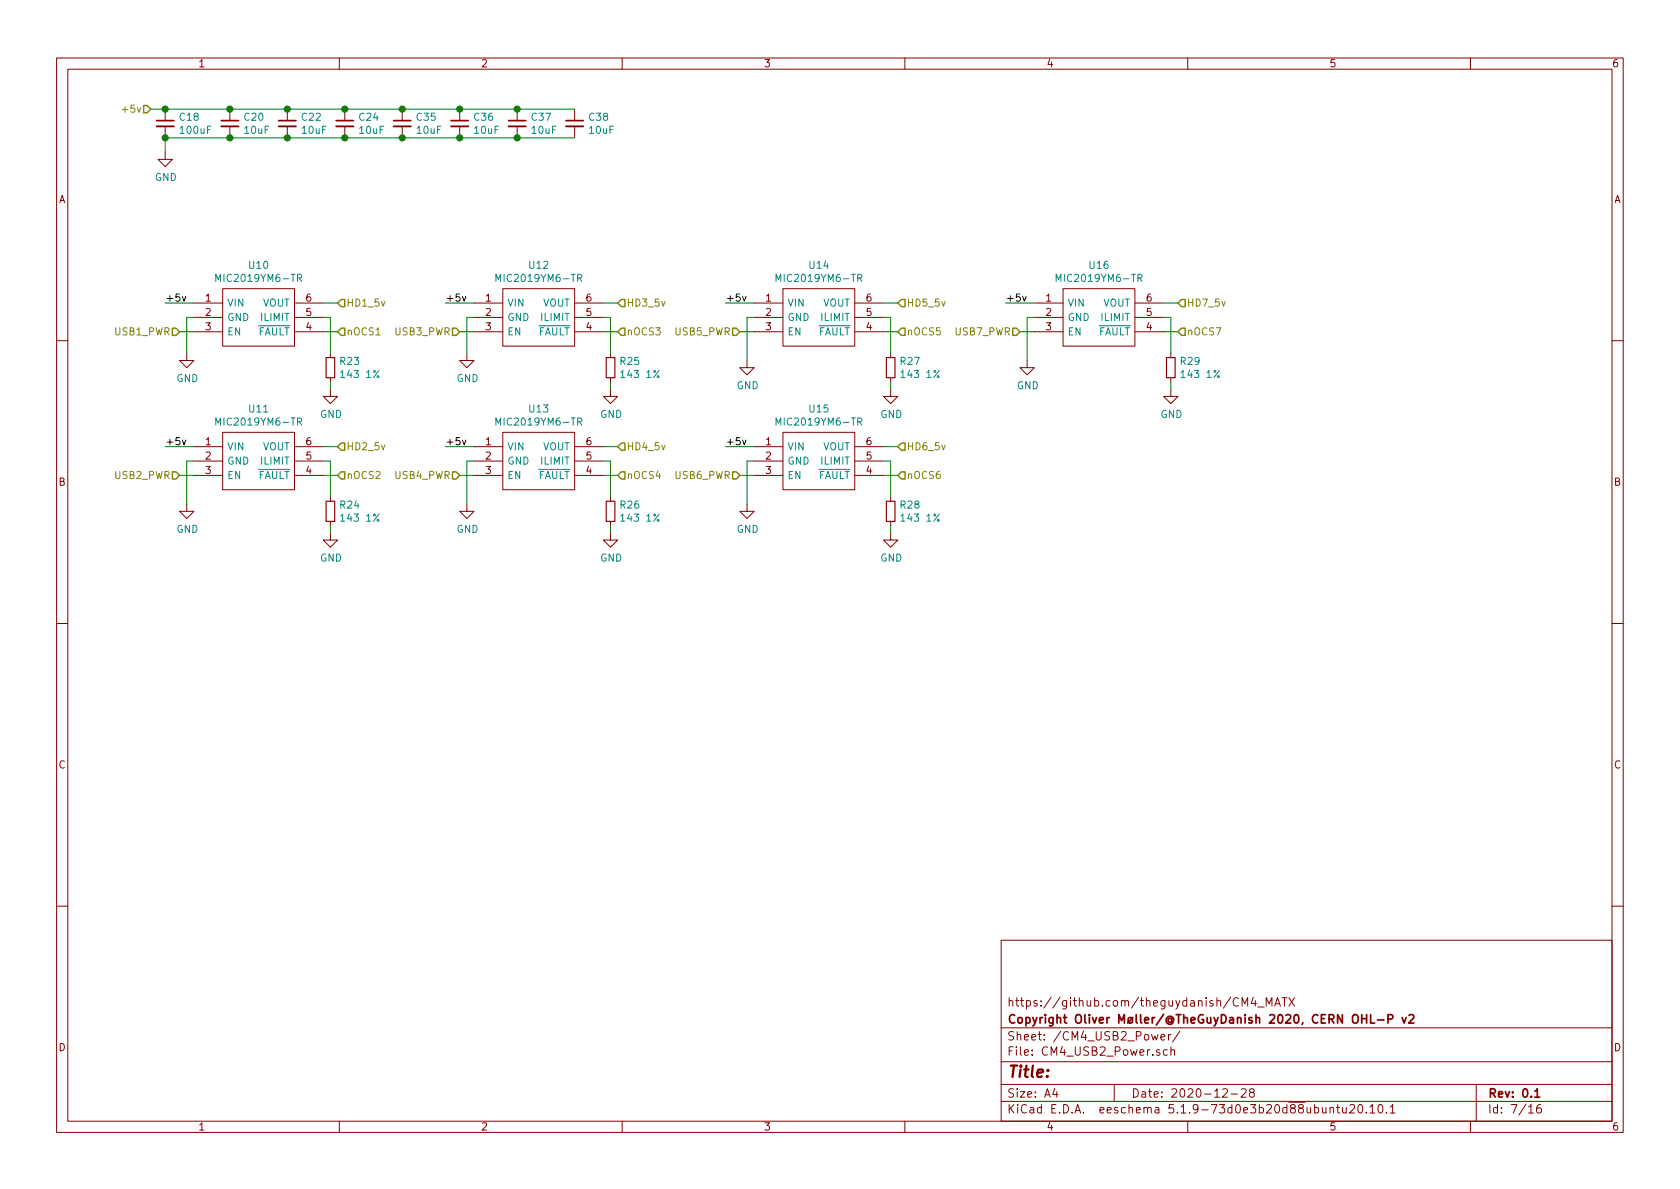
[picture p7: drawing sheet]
<svg xmlns="http://www.w3.org/2000/svg" width="297mm" height="210mm" viewBox="0 0 297 210" stroke-linecap="round" stroke-linejoin="round" font-family="sans-serif">
<g fill="none" stroke="#840000" stroke-width=".18">
<path d="M10 10.3h277v189.9h-277zM12 12.2h273v186.1h-273zM29.2 19.3v2M40.6 19.3v2M50.8 19.3v2M60 10.3v1.9M61 19.3v2M71.1 19.3v2M81.3 19.3v2M91.4 19.3v2M101.6 19.3v2M110 10.3v1.9"/>
<path d="M160 10.3v1.9M210 10.3v1.9M260 10.3v1.9M29.2 26.9v1.3h1.3l-1.3 1.3-1.3-1.3h1.3M29.2 22.3v2.1M40.6 22.3v2.1M50.8 22.3v2.1M61 22.3v2.1M71.1 22.3v2.1M81.3 22.3v2.1M91.4 22.3v2.1M101.6 22.3v2.1"/>
<path d="M34.3 53.6h5.1M34.3 56.1h5.1M34.3 58.7h5.1M39.4 51h12.7v10.2h-12.7zM52.1 53.6h5M52.1 56.1h5M52.1 58.7h5M83.8 53.6h5.1M83.8 56.1h5.1M83.8 58.7h5.1M88.9 51h12.7v10.2h-12.7zM101.6 53.6h5.1"/>
<path d="M101.6 56.1h5.1M101.6 58.7h5.1M133.3 53.6h5.1M133.3 56.1h5.1M133.3 58.7h5.1M138.4 51h12.7v10.2h-12.7zM151.1 53.6h5.1M151.1 56.1h5.1M151.1 58.7h5.1M182.9 53.6h5.1M182.9 56.1h5.1M182.9 58.7h5.1"/>
<path d="M188 51h12.7v10.2h-12.7zM200.7 53.6h5M200.7 56.1h5M200.7 58.7h5M10 60.2h2M33 62.5v1.2h1.3l-1.3 1.3-1.3-1.3h1.3M34.3 79h5.1M39.4 76.4h12.7v10.2h-12.7zM52.1 79h5M58.4 68.8v1.3h1.3l-1.3 1.3-1.3-1.3h1.3M58.4 62.5v.7M58.4 66.8v.8"/>
<path d="M82.5 62.5v1.2h1.3l-1.3 1.3-1.2-1.3h1.2M83.8 79h5.1M88.9 76.4h12.7v10.2h-12.7zM101.6 79h5.1M107.9 68.8v1.3h1.3l-1.3 1.3-1.2-1.3h1.2M107.9 62.5v.7M107.9 66.8v.8M132.1 63.7v1.3h1.2l-1.2 1.3-1.3-1.3h1.3M133.3 79h5.1M138.4 76.4h12.7v10.2h-12.7zM151.1 79h5.1M157.5 68.8v1.3h1.2l-1.2 1.3-1.3-1.3h1.3"/>
<path d="M157.5 62.5v.7M157.5 66.8v.8M181.6 63.7v1.3h1.3l-1.3 1.3-1.3-1.3h1.3M207 68.8v1.3h1.3l-1.3 1.3-1.3-1.3h1.3M207 62.5v.7M207 66.8v.8M285 60.2h2M33 89.1v1.3h1.3l-1.3 1.3-1.3-1.3h1.3M34.3 81.5h5.1M34.3 84.1h5.1M52.1 81.5h5M52.1 84.1h5"/>
<path d="M58.4 94.2v1.3h1.3l-1.3 1.3-1.3-1.3h1.3M58.4 87.9v.7M58.4 92.2v.8M82.5 89.1v1.3h1.3l-1.3 1.3-1.2-1.3h1.2M83.8 81.5h5.1M83.8 84.1h5.1M101.6 81.5h5.1M101.6 84.1h5.1M107.9 94.2v1.3h1.3l-1.3 1.3-1.2-1.3h1.2M107.9 87.9v.7M107.9 92.2v.8M132.1 89.1v1.3h1.2l-1.2 1.3-1.3-1.3h1.3"/>
<path d="M133.3 81.5h5.1M133.3 84.1h5.1M151.1 81.5h5.1M151.1 84.1h5.1M157.5 94.2v1.3h1.2l-1.2 1.3-1.3-1.3h1.3M157.5 87.9v.7M157.5 92.2v.8M10 110.3h2M285 110.3h2M10 160.2h2M177 166.3h108v32h-108zM219.6 177.9v-1.5l.5 1.1 .5-1.1v1.5"/>
<path d="M221.6 176.3l-.4 1.1h1M221.9 176.9v1M222.4 178.1h1.1M223.9 177.9v-1.5l.5 1.1 .5-1.1v1.5M225.4 177.9l.5-1.5 .5 1.5M225.5 177.5h.7M226.7 176.4h.8M227.1 176.4v1.5M227.9 176.4l1 1.5M228.9 176.4l-1 1.5M285 160.2h2M60 198.3v1.9"/>
<path d="M110 198.3v1.9M160 198.3v1.9M177 194.8h108M177 191.8h108M177 187.8h108M177 181.8h108M186.5 192.5l-.4 1h1M186.8 193v1M197 191.8v3M203.6 182.9l.3 1 .3-.7 .3 .7 .2-1M205.1 185.7l-.4-.1-.2 .2v.2l.6 .2v.3h-.6M205.3 183.4l.7-.1-.1-.3-.4-.1-.2 .2v.7h.6"/>
<path d="M206.4 185.7l-.4-.1-.3 .3 .1 .6h.6M206.6 182.9v1M207 185.7l.3-.1 .3 .1 .1 .9M207 182.9l-.4 .3M207 185.1v1.5M208.6 182.3l-1.3 2M210 198.3v1.9M216.2 192.7l.2-.2h.4l.2 .5-.9 1h.9M217.7 193.5h1.1M219.5 192.7l.2-.2h.3l.3 .2v.3v.2l-.9 .8h.9M221.2 193.2l-.3-.3 .1-.2 .2-.2 .4 .1 .2 .2-.1 .2-.6 .2a.48 .48 0 0 0-.1 .7l.2 .1 .5-.1a.48 .48 0 0 0-.1-.7h-.1M235.2 196l.2-.2 .3 .1 .1 .9"/>
<path d="M235.2 195.8v1M236.3 195.8h.6M236.5 195.3v1.3l.4 .2M237.4 195.8v.8a.39 .39 0 0 0 .6 .1M238 195.8v1M238.7 195.5l.2-.2h.3l.2 .2 .1 .3-.1 .2-.8 .8h.9M240.3 195.4l.1-.1a.8 .8 0 0 1 .6 .8 .8 .8 0 0 1-.6 .7 1 1 0 0 1-.1-1.4zM241.6 196.7v.1M242.2 195.8l.4-.5v1.5M242.2 196.8h.9M243.8 195.5l.3-.2a.94 .94 0 0 1 0 1.5 .79 .79 0 0 1-.3-1.3zM245.1 196.7v.1"/>
<path d="M245.8 195.8l.4-.5v1.5M245.8 196.8h.8M260 198.3v1.9M261 191.8v6.5M270.3 195.8l.4-.5v1.5M270.3 196.8h.8M272.4 195.3a.62 .62 0 0 0-.7 .7l.1 .7 .2 .1 .5-.1v-.5l-.1-.2-.4-.1-.3 .3"/>
</g>
<g fill="none" stroke="#840000" stroke-width=".3">
<path d="M27.7 21.3h3M39.1 21.3h3.1M49.3 21.3h3M59.4 21.3h3.1M69.6 21.3h3M79.8 21.3h3M89.9 21.3h3.1M100.1 21.3h3M241.6 179.4v1.5M242.3 179.4v1.5h.8M247.9 179.9l.4 1 .3-1M249.1 179.6l.2-.2h.4l.2 .2 .1 .3-1 1h1"/>
<path d="M240.8 180.1h.8M243.6 180.4h1.1M245.4 180.2l.7-.1 .2-.2-.1-.3-.2-.2h-.6v1.5M271.4 193l.4-.5v1.5M271.4 194h.8"/>
</g>
<g fill="none" stroke="#008484" stroke-width=".18">
<path d="M38.2 49.8v-1.3l.4 .9 .4-.9v1.3M52.6 49.2l.6-.1 .1-.2v-.3l-.2-.1h-.5v1.3M52.9 49.2l.4 .6M87.7 49.8v-1.3l.4 .9 .4-.9v1.3M102.1 49.2l.6-.1 .2-.2-.1-.3-.2-.1h-.5v1.3M102.4 49.2l.5 .6M137.2 49.8v-1.3l.4 .9 .4-.9v1.3M151.7 49.2l.6-.1 .1-.2-.1-.3-.2-.1h-.4v1.3M152 49.2l.4 .6M186.7 49.8v-1.3l.5 .9 .4-.9v1.3M201.2 49.2l.6-.1 .1-.2v-.3l-.2-.1h-.5v1.3M201.5 49.2l.4 .6"/>
<path d="M38.2 75.2v-1.3l.4 .9 .4-.9v1.3M52.6 74.6l.6-.1 .1-.2v-.3l-.2-.1h-.5v1.3M52.9 74.6l.4 .6M87.7 75.2v-1.3l.4 .9 .4-.9v1.3M102.1 74.6l.6-.1 .2-.2-.1-.3-.2-.1h-.5v1.3M102.4 74.6l.5 .6M137.2 75.2v-1.3l.4 .9 .4-.9v1.3M151.7 74.6l.6-.1 .1-.2-.1-.3-.2-.1h-.4v1.3M152 74.6l.4 .6"/>
</g>
<path d="M57.7 63.2h1.5v3.6h-1.5zM107.2 63.2h1.5v3.6h-1.5zM156.7 63.2h1.5v3.6h-1.5zM206.2 63.2h1.6v3.6h-1.6zM57.7 88.6h1.5v3.6h-1.5zM107.2 88.6h1.5v3.6h-1.5zM156.7 88.6h1.5v3.6h-1.5z" fill="none" stroke="#840000" stroke-width=".2"/>
<path d="M27.7 22.3h3M39.1 22.3h3.1M49.3 22.3h3M59.4 22.3h3.1M69.6 22.3h3M79.8 22.3h3M89.9 22.3h3.1M100.1 22.3h3" fill="none" stroke="#840000" stroke-width=".33"/>
<g fill="none" stroke="#008400" stroke-width=".18">
<path d="M26.7 19.3h74.9M101.6 24.4h-72.4v2.5M29.2 53.6h5.1M31.7 58.7h2.6M34.3 56.1h-1.3v6.4M57.1 58.7h2.6M57.1 56.1h1.3v6.4M57.1 53.6h2.6M78.7 53.6h5.1M81.3 58.7h2.5M83.8 56.1h-1.3v6.4M106.7 56.1h1.2v6.4"/>
<path d="M106.7 58.7h2.5M106.7 53.6h2.5M128.3 53.6h5M130.8 58.7h2.5M133.3 56.1h-1.2v7.6M156.2 56.1h1.3v6.4M156.2 58.7h2.5M156.2 53.6h2.5M177.8 53.6h5.1M180.3 58.7h2.6M182.9 56.1h-1.3v7.6M205.7 58.7h2.6"/>
<path d="M205.7 56.1h1.3v6.4M205.7 53.6h2.6M29.2 79h5.1M57.1 79h2.6M58.4 67.6v1.2M78.7 79h5.1M106.7 79h2.5M107.9 67.6v1.2M128.3 79h5M156.2 79h2.5M157.5 67.6v1.2M207 67.6v1.2"/>
<path d="M31.7 84.1h2.6M34.3 81.5h-1.3v7.6M57.1 81.5h1.3v6.4M57.1 84.1h2.6M58.4 93v1.2M81.3 84.1h2.5M83.8 81.5h-1.3v7.6M106.7 81.5h1.2v6.4M106.7 84.1h2.5M107.9 93v1.2M130.8 84.1h2.5M133.3 81.5h-1.2v7.6"/>
<path d="M156.2 81.5h1.3v6.4M156.2 84.1h2.5M157.5 93v1.2"/>
</g>
<g fill="none" stroke="#848400" stroke-width=".25">
<path d="M25.4 18.7h.6l.7 .6-.7 .6h-.6zM30.5 58h.6l.6 .7-.6 .6h-.6zM59.7 58.7l.6-.7h.7v1.3h-.7zM59.7 53.6l.6-.6h.7v1.2h-.7zM80 58h.6l.7 .7-.7 .6h-.6zM109.9 58h.6v1.3h-.6l-.7-.6zM109.9 53h.6v1.2h-.6l-.7-.6zM129.5 58h.7l.6 .7-.6 .6h-.7zM159.4 58h.6v1.3h-.6l-.7-.6zM159.4 53h.6v1.2h-.6l-.7-.6zM179.1 58h.6l.6 .7-.6 .6h-.6zM208.9 53h.6v1.2h-.6l-.6-.6z"/>
<path d="M208.9 58h.6v1.3h-.6l-.6-.6zM60.3 78.4h.7v1.2h-.7l-.6-.6zM109.2 79l.7-.6h.6v1.2h-.6zM159.4 78.4h.6v1.2h-.6l-.7-.6zM30.5 83.4h.6l.6 .7-.6 .6h-.6zM60.3 83.4h.7v1.3h-.7l-.6-.6zM80 83.4h.6l.7 .7-.7 .6h-.6zM109.9 83.4h.6v1.3h-.6l-.7-.6zM129.5 83.4h.7l.6 .7-.6 .6h-.7zM159.4 83.4h.6v1.3h-.6l-.7-.6z"/>
</g>
<path d="M32.2 52.4l.3 .9 .3-.9M81.8 52.4l.3 .9 .3-.9M131.3 52.4l.3 .9 .3-.9M180.8 52.4l.3 .9 .3-.9M32.2 77.8l.3 .9 .3-.9M81.8 77.8l.3 .9 .3-.9M131.3 77.8l.3 .9 .3-.9" fill="none" stroke="#000" stroke-width=".18"/>
<g fill="#008400" stroke="#008400" stroke-width=".25">
<circle cx="40.6" cy="24.4" r=".51"/>
<circle cx="91.4" cy="24.4" r=".51"/>
<circle cx="81.3" cy="24.4" r=".51"/>
<circle cx="71.1" cy="24.4" r=".51"/>
<circle cx="29.2" cy="19.3" r=".51"/>
<circle cx="40.6" cy="19.3" r=".51"/>
<circle cx="61" cy="24.4" r=".51"/>
<circle cx="50.8" cy="24.4" r=".51"/>
<circle cx="50.8" cy="19.3" r=".51"/>
<circle cx="29.2" cy="24.4" r=".51"/>
<circle cx="61" cy="19.3" r=".51"/>
<circle cx="71.1" cy="19.3" r=".51"/>
<circle cx="81.3" cy="19.3" r=".51"/>
<circle cx="91.4" cy="19.3" r=".51"/>
</g>
<text font-size="2.8" fill="#840000" x="178" y="190.5">Title:</text>
<g font-size="2.1" fill="#840000">
<text x="178" y="178">https://github.com/theguydanish/CM4_MATX</text>
<text x="178" y="184">Sheet: /CM4_USB2_Power/</text>
<text x="178" y="181">Copyright Oliver Møller/@TheGuyDanish 2020, CERN OHL-P v2</text>
<text x="178" y="186.7">File: CM4_USB2_Power.sch</text>
<text x="178" y="196.9">KiCad E.D.A. eeschema 5.1.9-73d0e3b20d88ubuntu20.10.1</text>
<text x="178" y="194.1">Size: A4</text>
<text x="200" y="194.1">Date: 2020-12-28</text>
<text x="263" y="194.1">Rev: 0.1</text>
<text x="263" y="196.9">Id: 7/16</text>
</g>
<g font-size="1.8" fill="#840000">
<text x="35" y="11.9">1</text>
<text x="85" y="11.9">2</text>
<text x="135" y="11.9">3</text>
<text x="185" y="11.9">4</text>
<text x="235" y="11.9">5</text>
<text x="285" y="11.9">6</text>
<text x="10.4" y="35.9">A</text>
<text x="285.4" y="35.9">A</text>
<text x="36.3" y="53.3">1</text>
<text x="54.1" y="53.3">6</text>
<text x="85.9" y="53.3">1</text>
<text x="103.7" y="53.3">6</text>
<text x="135.4" y="53.3">1</text>
<text x="153.2" y="53.3">6</text>
<text x="184.9" y="53.3">1</text>
<text x="202.7" y="53.3">6</text>
<text x="36.3" y="55.9">2</text>
<text x="36.3" y="58.4">3</text>
<text x="54.1" y="58.4">4</text>
<text x="54.1" y="55.9">5</text>
<text x="85.9" y="55.9">2</text>
<text x="85.9" y="58.4">3</text>
<text x="103.7" y="58.4">4</text>
<text x="103.7" y="55.9">5</text>
<text x="135.4" y="55.9">2</text>
<text x="135.4" y="58.4">3</text>
<text x="153.2" y="58.4">4</text>
<text x="153.2" y="55.9">5</text>
<text x="184.9" y="55.9">2</text>
<text x="184.9" y="58.4">3</text>
<text x="202.7" y="58.4">4</text>
<text x="202.7" y="55.9">5</text>
<text x="36.3" y="78.7">1</text>
<text x="36.3" y="81.3">2</text>
<text x="36.3" y="83.8">3</text>
<text x="54.1" y="83.8">4</text>
<text x="54.1" y="81.3">5</text>
<text x="54.1" y="78.7">6</text>
<text x="85.9" y="78.7">1</text>
<text x="85.9" y="81.3">2</text>
<text x="85.9" y="83.8">3</text>
<text x="103.7" y="83.8">4</text>
<text x="103.7" y="81.3">5</text>
<text x="103.7" y="78.7">6</text>
<text x="135.4" y="78.7">1</text>
<text x="135.4" y="81.3">2</text>
<text x="135.4" y="83.8">3</text>
<text x="153.2" y="83.8">4</text>
<text x="153.2" y="81.3">5</text>
<text x="153.2" y="78.7">6</text>
<text x="10.4" y="85.9">B</text>
<text x="285.4" y="85.9">B</text>
<text x="10.4" y="135.9">C</text>
<text x="285.4" y="135.9">C</text>
<text x="10.4" y="185.9">D</text>
<text x="285.4" y="185.9">D</text>
<text x="35" y="199.9">1</text>
<text x="85" y="199.9">2</text>
<text x="135" y="199.9">3</text>
<text x="185" y="199.9">4</text>
<text x="235" y="199.9">5</text>
<text x="285" y="199.9">6</text>
</g>
<g font-size="1.8" fill="#848400">
<text x="22.1" y="19.9">+5v</text>
<text x="20.4" y="59.3">USB1_PWR</text>
<text x="61.2" y="59.3">nOCS1</text>
<text x="61.2" y="54.2">HD1_5v</text>
<text x="69.9" y="59.3">USB3_PWR</text>
<text x="110.7" y="59.3">nOCS3</text>
<text x="110.7" y="54.2">HD3_5v</text>
<text x="119.5" y="59.3">USB5_PWR</text>
<text x="160.3" y="59.3">nOCS5</text>
<text x="160.3" y="54.2">HD5_5v</text>
<text x="169" y="59.3">USB7_PWR</text>
<text x="209.8" y="54.2">HD7_5v</text>
<text x="209.8" y="59.3">nOCS7</text>
<text x="61.2" y="79.6">HD2_5v</text>
<text x="110.7" y="79.6">HD4_5v</text>
<text x="160.3" y="79.6">HD6_5v</text>
<text x="20.4" y="84.7">USB2_PWR</text>
<text x="61.2" y="84.7">nOCS2</text>
<text x="69.9" y="84.7">USB4_PWR</text>
<text x="110.7" y="84.7">nOCS4</text>
<text x="119.5" y="84.7">USB6_PWR</text>
<text x="160.3" y="84.7">nOCS6</text>
</g>
<g font-size="1.8" fill="#008484">
<text x="31.8" y="21.4">C18</text>
<text x="32" y="23.7">100uF</text>
<text x="43.3" y="21.4">C20</text>
<text x="43.3" y="23.7">10uF</text>
<text x="53.4" y="21.4">C22</text>
<text x="53.5" y="23.7">10uF</text>
<text x="63.6" y="21.4">C24</text>
<text x="63.6" y="23.7">10uF</text>
<text x="73.7" y="21.4">C35</text>
<text x="73.8" y="23.7">10uF</text>
<text x="83.9" y="21.4">C36</text>
<text x="83.9" y="23.7">10uF</text>
<text x="94.1" y="21.4">C37</text>
<text x="94.1" y="23.7">10uF</text>
<text x="104.2" y="21.4">C38</text>
<text x="104.3" y="23.7">10uF</text>
<text x="27.4" y="32">GND</text>
<text x="44.1" y="47.5">U10</text>
<text x="93.6" y="47.5">U12</text>
<text x="143.2" y="47.5">U14</text>
<text x="192.7" y="47.5">U16</text>
<text x="38.8" y="49.9">MIC2019YM6-TR</text>
<text x="88.4" y="49.9">MIC2019YM6-TR</text>
<text x="137.9" y="49.9">MIC2019YM6-TR</text>
<text x="187.4" y="49.9">MIC2019YM6-TR</text>
<text x="40.1" y="54.2">VIN</text>
<text x="40.1" y="56.8">GND</text>
<text x="40.1" y="59.3">EN</text>
<text x="45.5" y="59.3">FAULT</text>
<text x="46.2" y="56.8">ILIMIT</text>
<text x="46.4" y="54.2">VOUT</text>
<text x="89.7" y="54.2">VIN</text>
<text x="89.7" y="56.8">GND</text>
<text x="89.7" y="59.3">EN</text>
<text x="95" y="59.3">FAULT</text>
<text x="95.7" y="56.8">ILIMIT</text>
<text x="95.9" y="54.2">VOUT</text>
<text x="139.2" y="54.2">VIN</text>
<text x="139.2" y="56.8">GND</text>
<text x="139.2" y="59.3">EN</text>
<text x="144.6" y="59.3">FAULT</text>
<text x="145.3" y="56.8">ILIMIT</text>
<text x="145.5" y="54.2">VOUT</text>
<text x="188.7" y="54.2">VIN</text>
<text x="188.7" y="56.8">GND</text>
<text x="188.7" y="59.3">EN</text>
<text x="194.1" y="59.3">FAULT</text>
<text x="194.8" y="56.8">ILIMIT</text>
<text x="195" y="54.2">VOUT</text>
<text x="60.2" y="64.5">R23</text>
<text x="109.7" y="64.5">R25</text>
<text x="159.3" y="64.5">R27</text>
<text x="208.8" y="64.5">R29</text>
<text x="31.2" y="67.6">GND</text>
<text x="60.6" y="66.8">143 1%</text>
<text x="80.7" y="67.6">GND</text>
<text x="110.2" y="66.8">143 1%</text>
<text x="130.3" y="68.8">GND</text>
<text x="159.7" y="66.8">143 1%</text>
<text x="179.8" y="68.8">GND</text>
<text x="209.2" y="66.8">143 1%</text>
<text x="38.8" y="75.3">MIC2019YM6-TR</text>
<text x="44.1" y="72.9">U11</text>
<text x="56.6" y="73.9">GND</text>
<text x="88.4" y="75.3">MIC2019YM6-TR</text>
<text x="93.6" y="72.9">U13</text>
<text x="106.1" y="73.9">GND</text>
<text x="137.9" y="75.3">MIC2019YM6-TR</text>
<text x="143.2" y="72.9">U15</text>
<text x="155.7" y="73.9">GND</text>
<text x="205.2" y="73.9">GND</text>
<text x="40.1" y="79.6">VIN</text>
<text x="40.1" y="82.2">GND</text>
<text x="46.2" y="82.2">ILIMIT</text>
<text x="46.4" y="79.6">VOUT</text>
<text x="89.7" y="79.6">VIN</text>
<text x="89.7" y="82.2">GND</text>
<text x="95.7" y="82.2">ILIMIT</text>
<text x="95.9" y="79.6">VOUT</text>
<text x="139.2" y="79.6">VIN</text>
<text x="139.2" y="82.2">GND</text>
<text x="145.3" y="82.2">ILIMIT</text>
<text x="145.5" y="79.6">VOUT</text>
<text x="40.1" y="84.7">EN</text>
<text x="45.5" y="84.7">FAULT</text>
<text x="60.2" y="89.9">R24</text>
<text x="89.7" y="84.7">EN</text>
<text x="95" y="84.7">FAULT</text>
<text x="109.7" y="89.9">R26</text>
<text x="139.2" y="84.7">EN</text>
<text x="144.6" y="84.7">FAULT</text>
<text x="159.3" y="89.9">R28</text>
<text x="31.2" y="94.2">GND</text>
<text x="60.6" y="92.2">143 1%</text>
<text x="80.7" y="94.2">GND</text>
<text x="110.2" y="92.2">143 1%</text>
<text x="130.3" y="94.2">GND</text>
<text x="159.7" y="92.2">143 1%</text>
<text x="56.6" y="99.3">GND</text>
<text x="106.1" y="99.3">GND</text>
<text x="155.7" y="99.3">GND</text>
</g>
<g font-size="1.8">
<text x="29.2" y="53.3">+5v</text>
<text x="78.7" y="53.3">+5v</text>
<text x="128.3" y="53.3">+5v</text>
<text x="177.8" y="53.3">+5v</text>
<text x="29.2" y="78.7">+5v</text>
<text x="78.7" y="78.7">+5v</text>
<text x="128.3" y="78.7">+5v</text>
</g>
</svg>
